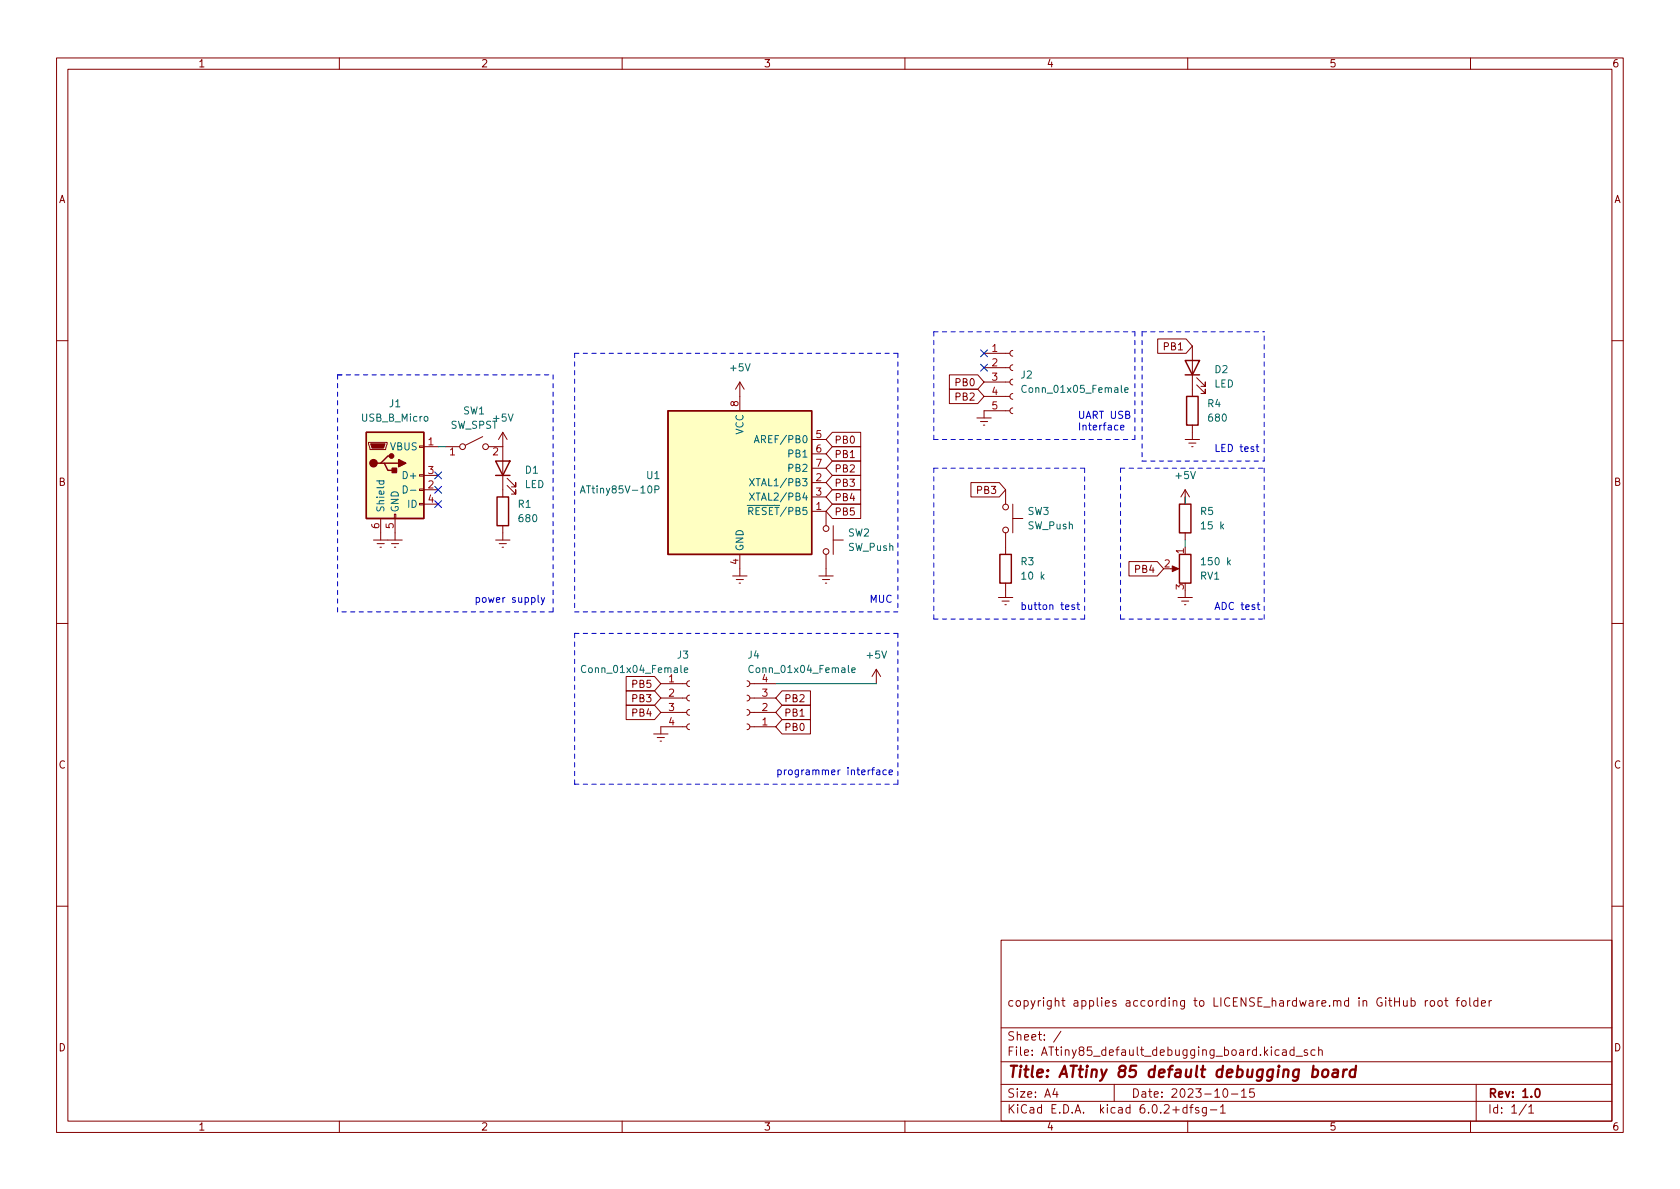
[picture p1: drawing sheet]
<svg xmlns="http://www.w3.org/2000/svg" width="297mm" height="210mm" viewBox="0 0 297 210" stroke-linecap="round" stroke-linejoin="round" font-family="sans-serif">
<g fill="none" stroke="#840000" stroke-width=".18">
<path d="M10 10.2h277v190.1h-277zM12 12.2h273v186.1h-273zM60 10.2v2M110 10.2v2M160 10.2v2M210 10.2v2M260 10.2v2M204.7 59.9h5l1.1 1.3-1.1 1.3h-5zM10 60.2h2M65.2 78.2h3.3v.3l-.3 1h-2.8zM74.2 78.9h.7v.2h-.7zM74.9 79h2.6"/>
<path d="M78.7 79h2.6M85.3 77.2l-3 1.5M86.4 79h2.5M88.9 76.4l-.8 1.3M88.9 76.4v11.5M88.9 76.4l.8 1.3M130.8 67.6v5M130.8 67.6l-.8 1.2M130.8 67.6l.8 1.2M143.5 77.7h2.5M147.2 79h5v2.5h-5l-1.2-1.2zM147.2 76.4h5v2.6h-5l-1.2-1.3z"/>
<path d="M167.9 68.8h5l1.1 1.3-1.1 1.3h-5zM167.9 66.3h5l1.1 1.3-1.1 1.2h-5zM172.7 73.9h2.6M173.4 74.5h1.2M173.9 75.2h.2M174 70.1h4.6M174 67.6h4.6M174 65h4.6M174 62.5h4.6M178.6 72.6h-4.6v1.3M179.1 72.1l-.4 .2-.1 .3 .1 .4 .4 .1M179.1 69.6l-.4 .1-.1 .4 .1 .4 .4 .1"/>
<path d="M179.1 67.1l-.4 .1-.1 .4 .1 .3 .4 .2M179.1 64.5l-.4 .2-.1 .3 .1 .4 .4 .1M179.1 62l-.4 .1-.1 .4 .1 .3 .4 .2M209.5 77.7h2.6M210.2 78.4h1.3M210.7 79h.2M210.8 61.2v8.9M210.8 75.2v2.5M211.6 68.1l1.5 1.5v-.8v.8h-.8M211.6 66.8l1.5 1.5v-.7v.7h-.8M285 60.2h2M66 95.5h5.1"/>
<path d="M66.7 96.1h1.2M67.2 96.8h.2M67.3 91.7v3.8M69.2 96.1h1.3M69.7 90.9h.3v.8h-.3zM69.7 96.8h.3M69.8 91.7v3.8M74.2 89h.7v.3h-.7zM74.2 86.5h.7v.2h-.7zM74.2 83.9h.7v.3h-.7zM74.9 86.6h2.6M74.9 84.1h2.6"/>
<path d="M74.9 89.1h2.6M87.6 95.5h2.6M88.3 96.1h1.2M88.8 96.8h.2M88.9 93v2.5M89.7 85.8l1.5 1.6v-.8v.8h-.8M89.7 84.6l1.5 1.5v-.8v.8h-.8M130.8 98v3.8M143.5 90.4h2.5M143.5 85.3h2.5M143.5 87.9h2.5M143.5 80.3h2.5"/>
<path d="M143.5 82.8h2.5M146 90.4v2.6M146 98v3.8M147.2 81.5h5v2.6h-5l-1.2-1.3zM147.2 86.6h5v2.5h-5l-1.2-1.2zM147.2 89.1h5v2.6h-5l-1.2-1.3zM147.2 84.1h5v2.5h-5l-1.2-1.3zM147.3 95.5h1.8M147.3 93v5M171.7 85.3h5l1.1 1.3-1.1 1.3h-5zM177.8 86.6v2.5M177.8 94.2v3.8"/>
<path d="M179.1 91.7h1.7M179.1 89.1v5.1M199.6 99.3h5l1.1 1.3-1.1 1.2h-5zM209.5 86.6v2.5M209.5 94.2v1.3M209.5 86.6l-.7 1.3M209.5 86.6l.8 1.3M10 110.2h2M110.7 119.6h5l1.1 1.3-1.1 1.3h-5zM129.5 101.8h2.6M130.2 102.5h1.2M130.7 103.1h.2"/>
<path d="M144.8 101.8h2.5M145.4 102.5h1.3M145.9 103.1h.3M154.9 118.4l-.7 1.2M154.9 118.4v2.5M154.9 118.4l.8 1.2M176.5 105.7h2.6M177.2 106.3h1.2M177.7 106.9h.2M177.8 103.1v2.6M207 100.6h1M208.3 105.7h2.5"/>
<path d="M208.9 106.3h1.3M209.4 106.9h.3M209.5 104.4v1.3M285 110.2h2M110.7 124.7h5l1.1 1.3-1.1 1.2h-5zM110.7 122.2h5l1.1 1.2-1.1 1.3h-5zM115.6 129.8h2.5M116.2 130.4h1.3M116.7 131.1h.3M116.8 126h4.6M116.8 123.4h4.6M116.8 120.9h4.6"/>
<path d="M121.4 128.5h-4.6v1.3M121.9 128l-.3 .2-.2 .3 .2 .4 .3 .1M121.9 125.5l-.3 .1-.2 .4 .2 .3 .3 .2M121.9 122.9l-.3 .2-.2 .3 .2 .4 .3 .1M121.9 120.4l-.3 .1-.2 .4 .2 .4 .3 .1M132.1 120.4l.3 .1 .2 .4-.2 .4-.3 .1M132.1 122.9l.3 .2 .2 .3-.2 .4-.3 .1M132.1 125.5l.3 .1 .2 .4-.2 .3-.3 .2M132.1 128l.3 .2 .2 .3-.2 .4-.3 .1M132.6 128.5h4.6M132.6 126h4.6M132.6 123.4h4.6"/>
<path d="M132.6 120.9h4.6M138.3 122.2h5v2.5h-5l-1.1-1.3zM138.3 127.2h5v2.6h-5l-1.1-1.3zM138.3 124.7h5v2.5h-5l-1.1-1.2zM10 160.2h2M177 166.3h108v32h-108zM248.1 176.9l.1 1h.4l.2-.1M248.8 176.9v1M249.5 177l.4-.1 .3 .3v.4l-.1 .3h-.6M249.5 176.4v1.5M252 176.9v1M252.4 176.9l-.3 .1-.1 .2"/>
<path d="M253 177l.4-.1 .2 .3v.4l-.2 .3h-.4l-.1-.3v-.4zM254.4 177l.3-.1 .3 .3v.4l-.3 .3h-.3l-.2-.3v-.4zM255.4 176.9h.6M255.7 176.4v1.3l.3 .2M257.4 176.9h.6M258 176.4l-.4 .2v1.3M258.5 177.1l.2-.2 .4 .2 .1 .5-.1 .3h-.4l-.2-.1zM259.9 176.4v1.3l.2 .2M261.3 177l-.4-.1-.3 .3v.4l.1 .3h.6M261.3 176.4v1.5M261.9 177.4l.7-.1v-.3l-.4-.1-.3 .2 .1 .8h.6M263.3 176.9v1"/>
<path d="M263.7 176.9l-.3 .1-.1 .2M285 160.2h2M60 198.3v2M110 198.3v2M160 198.3v2M177 194.8h108M177 191.8h108M177 187.8h108M177 181.8h108M186.5 192.5l-.4 1h1M186.9 193v1M187.6 182.4l-1.3 1.9"/>
<path d="M197 191.8v3M209.9 195.9l-.5-.1-.3 .3v.4l.2 .3h.6M209.9 195.3v1.5M210 198.3v2M210.4 195.8h.5M210.9 195.3l-.3 .2v1.3M211.9 195.9l-.3-.1-.2 .2v.3l.5 .1v.4h-.5M213.3 195.8v1.2l-.3 .3h-.4M213.3 195.9l-.4-.1-.3 .3v.4l.1 .3h.6M214 196.3h1.1M215.8 195.8l.4-.5v1.5M215.8 196.8h.8"/>
<path d="M216.4 192.6l.2-.1a.81 .81 0 0 1 .6 .7 .81 .81 0 0 1-.3 .8h-.2a.81 .81 0 0 1-.6-.6 .81 .81 0 0 1 .3-.8zM217.7 193.5h1.2M219.5 193l.4-.5v1.5M219.5 194h.9M221.7 192.5h-.7l-.1 .7 .2-.1 .5 .1 .2 .2-.1 .5-.2 .1-.6-.1M226.1 185.7l-.4-.1-.3 .3v.4l.2 .3h.5M226.8 185.7h.6v.9M227.4 186l-.5 .1a.29 .29 0 0 0-.2 .2 .29 .29 0 0 0 .2 .3h.5M228.8 185.7l-.4-.1-.3 .3v.4l.1 .3h.6M228.8 185.1v1.5M229.1 186.8h1.2M231.1 185.7l-.3-.1-.2 .2v.3l.5 .1v.4h-.5"/>
<path d="M232.5 185.7l-.4-.1-.3 .3v.4l.1 .3h.6M233.1 185.8l.3-.2 .3 .1 .1 .9M233.1 185.1v1.5M260 198.3v2M261 191.8v6.5M269.9 195.3l-1.3 1.9M270.3 195.8l.4-.5v1.5M270.3 196.8h.9"/>
<circle cx="81.8" cy="79" r=".51"/>
<circle cx="85.9" cy="79" r=".51"/>
<circle cx="146.1" cy="93.5" r=".51"/>
<circle cx="146.1" cy="97.5" r=".51"/>
<circle cx="177.8" cy="93.7" r=".51"/>
<circle cx="177.8" cy="89.7" r=".51"/>
</g>
<path d="M271.6 192.6l.2-.1a.82 .82 0 0 1 .6 .7 .82 .82 0 0 1-.3 .8h-.2a.81 .81 0 0 1-.6-.6 .81 .81 0 0 1 .3-.8z" fill="none" stroke="#840000" stroke-width=".3"/>
<path d="M232.1 189.2l.2-.1 .6 .1 .2 .3-.1 .6a.66 .66 0 0 1-1 .3M233.9 189.3a.52 .52 0 0 1 .6-.2 .52 .52 0 0 1 .4 .4l-.1 .6a.55 .55 0 0 1-.5 .4 .55 .55 0 0 1-.5-.4zM235.8 189.2l.2-.1 .5 .1v1.3M236.6 189.6l-.7 .1a.4 .4 0 0 0-.3 .3 .4 .4 0 0 0 .2 .5l.7-.1M237.6 189.1l-.2 1.4M238.2 189.1l-.4 .1-.3 .3M239.7 189.2a.66 .66 0 0 0-1 .3l-.1 .6 .2 .3 .1 .1 .6-.1M239.8 188.5l-.3 2" fill="none" stroke="#840000" stroke-width=".4"/>
<g fill="none" stroke="#840000" stroke-width=".25">
<path d="M64.8 76.4h10.1v15.3h-10.1zM118.1 72.6h25.4v25.4h-25.4zM209.5 63.7h2.6l-1.3 2.6zM209.5 66.3h2.6M209.8 70.1h2v5.1h-2zM67.3 81.9h.6l.7 1.3h1.2M67.9 81.9h2.6M69.2 80.6h-.6l-1.3 1.3h-.6M87.6 81.5h2.6l-1.3 2.6zM87.6 84.1h2.6M87.9 87.9h2v5.1h-2zM176.8 98h2v5.1h-2z"/>
<path d="M208.5 89.1h2.1v5.1h-2.1zM208.5 98h2.1v5.1h-2.1z"/>
</g>
<g fill="#ffffc2" stroke="#ffffc2" stroke-width=".18">
<path d="M118.1 72.6h25.4v25.4h-25.4z"/>
<path d="M64.8 76.4h10.1v15.3h-10.1z"/>
</g>
<g fill="none" stroke="#006464" stroke-width=".18">
<path d="M133.4 78.3l.4-1.3 .4 1.3M133.5 77.9h.6M181.4 68.3a.6 .6 0 0 0-.8 .4 .6 .6 0 0 0 .6 .7l.2-.1M198.9 69l.6-.1-.1-.3h-.4l-.1 .1v.6h.5M66.6 85h1.3M67.1 85l-.1 .4 .3 .2 .5-.1v-.5M71.3 85.9a.64 .64 0 0 1 .7 .6 .64 .64 0 0 1-.7 .7zM72.6 86.7h.9M102.6 87.2l.4-1.3 .5 1.3M102.7 86.8h.6M115.8 86.6l.6-.1 .1-.2v-.3l-.7-.1v1.3M132.5 84.6l.9 1.3"/>
<path d="M132.5 87.2l.9 1.3M133.4 84.6l-.9 1.3M133.4 87.2l-.9 1.3M103.6 117.8a.6 .6 0 0 0-.9 .4 .6 .6 0 0 0 .6 .7l.3-.1M121 118.5l.6-.1-.1-.3h-.3l-.2 .2 .1 .6h.4M133.2 117.8a.6 .6 0 0 0-.8 .4 .6 .6 0 0 0 .5 .7l.3-.1M150.6 118.5l.6-.1-.1-.3h-.3l-.2 .2 .1 .6h.4"/>
</g>
<g fill="#840000" stroke="#840000" stroke-width=".25">
<path d="M70.5 81.3l1.3 .6-1.3 .6z"/>
<path d="M69.3 82.8h.8v.8h-.8z"/>
<circle cx="66" cy="81.9" r=".63"/>
<circle cx="69.2" cy="80.6" r=".38"/>
</g>
<g fill="#840000" stroke="#840000" stroke-width=".18">
<path d="M65.5 78.5h2.6l-.3 .7h-2z"/>
<path d="M207.3 100.1l1.1 .5-1.1 .5z"/>
</g>
<g fill="none" stroke="#0000c2" stroke-width=".18">
<path d="M198.1 75.6l.6-.1v-.2l-.4-.1-.2 .2 .1 .6h.5M222.1 79h.5M222.3 78.6v1.1l.3 .1M95.1 105.2v1.1l.2 .2M95.7 105.7l.3 .8M96.3 105.7l-.4 1.1-.2 .1M190 107l-.3-.1-.2 .2v.2l.5 .1v.3h-.5M190.4 106.9h.5M190.6 106.5v1.1l.3 .2M222.3 106.9h.4M222.4 106.5v1.1l.3 .2M155 136.2h.5l.1 .8"/>
<path d="M155.6 136.5h-.5l-.1 .2 .1 .3 .5-.1M156.7 136.2h-.4l-.2 .2 .1 .5h.5M157.2 136.6l.6-.1-.1-.3h-.3l-.2 .1 .1 .6h.4"/>
</g>
<g fill="none" stroke="#0000c2" stroke-width=".18" stroke-dasharray=".8 .8">
<path d="M165.1 58.7h35.6M200.7 58.7v19M201.9 58.7h21.6M201.9 58.7v22.8M59.7 66.3h1.3M59.7 66.3h38.1M97.8 66.3v41.9M101.6 62.5v45.7M101.6 62.5h57.1M158.7 62.5v45.7M165.1 77.7v-19M165.1 77.7h35.6"/>
<path d="M165.1 82.8v26.7M165.1 82.8h26.7M191.8 82.8v26.7M198.1 82.8h25.4M198.1 82.8v26.7M201.9 81.5h21.6M223.5 81.5v-22.8M59.7 108.2v-41.9M97.8 108.2h-38.1M101.6 112h.1M101.6 112h57.1M158.7 112v26.7"/>
<path d="M158.7 108.2h-57.1M191.8 109.5h-26.7M198.1 109.5h25.4M223.5 109.5v-26.7M101.6 138.7v-26.7M158.7 138.7h-57.1"/>
</g>
<path d="M77.5 79h1.2M209.5 87.9v1.2M209.5 95.5v1.3M137.2 120.9h17.7" fill="none" stroke="#009600" stroke-width=".18"/>
<path d="M173.4 61.9l1.2 1.2M173.4 64.4l1.2 1.2M174.6 61.9l-1.2 1.2M174.6 64.4l-1.2 1.2M76.9 83.5l1.2 1.2M76.9 86l1.2 1.2M76.9 88.5l1.2 1.3M78.1 83.5l-1.2 1.2M78.1 86l-1.2 1.2M78.1 88.5l-1.2 1.3" fill="none" stroke="#000084" stroke-width=".18"/>
<text font-size="2.8" fill="#840000" x="178" y="190.6">Title: ATtiny 85 default debugging board</text>
<g font-size="2.1" fill="#840000">
<text x="178" y="178">copyright applies according to LICENSE_hardware.md in GitHub root folder</text>
<text x="178" y="184">Sheet: /</text>
<text x="178" y="186.7">File: ATtiny85_default_debugging_board.kicad_sch</text>
<text x="178" y="196.9">KiCad E.D.A. kicad 6.0.2+dfsg-1</text>
<text x="178" y="194.1">Size: A4</text>
<text x="200" y="194.1">Date: 2023-10-15</text>
<text x="263" y="194.1">Rev: 1.0</text>
<text x="263" y="196.9">Id: 1/1</text>
</g>
<g font-size="1.8" fill="#840000">
<text x="35" y="11.9">1</text>
<text x="85" y="11.9">2</text>
<text x="135" y="11.9">3</text>
<text x="185" y="11.9">4</text>
<text x="235" y="11.9">5</text>
<text x="285" y="11.9">6</text>
<text x="10.3" y="35.9">A</text>
<text x="285.3" y="35.9">A</text>
<text x="206" y="61.9">PB1</text>
<text x="169.1" y="70.8">PB2</text>
<text x="169.1" y="68.3">PB0</text>
<text x="147.5" y="81">PB1</text>
<text x="147.5" y="83.5">PB2</text>
<text x="147.5" y="78.4">PB0</text>
<text x="10.3" y="85.9">B</text>
<text x="147.5" y="88.6">PB4</text>
<text x="147.5" y="86.1">PB3</text>
<text x="172.9" y="87.3">PB3</text>
<text x="285.3" y="85.9">B</text>
<text x="147.5" y="91.1">PB5</text>
<text x="200.9" y="101.3">PB4</text>
<text x="112" y="121.6">PB5</text>
<text x="112" y="124.2">PB3</text>
<text x="138.6" y="124.2">PB2</text>
<text x="112" y="126.7">PB4</text>
<text x="138.6" y="129.2">PB0</text>
<text x="138.6" y="126.7">PB1</text>
<text x="10.3" y="135.9">C</text>
<text x="285.3" y="135.9">C</text>
<text x="10.3" y="185.9">D</text>
<text x="285.3" y="185.9">D</text>
<text x="35" y="199.9">1</text>
<text x="85" y="199.9">2</text>
<text x="135" y="199.9">3</text>
<text x="185" y="199.9">4</text>
<text x="235" y="199.9">5</text>
<text x="285" y="199.9">6</text>
</g>
<g font-size="1.8" fill="#006464">
<text x="129.2" y="65.7">+5V</text>
<text x="214.8" y="66">D2</text>
<text x="180.5" y="66.9">J2</text>
<text x="181.3" y="69.5">Conn_01x05_Female</text>
<text x="214.7" y="68.5">LED</text>
<text x="64" y="74.5">USB_B_Micro</text>
<text x="68.9" y="72">J1</text>
<text x="79.6" y="75.8">SW_SPST</text>
<text x="81.9" y="73.3">SW1</text>
<text x="87.3" y="74.5">+5V</text>
<text x="131.4" y="76.9" transform="rotate(-90 131.4 76.9)">VCC</text>
<text x="213.5" y="72">R4</text>
<text x="213.8" y="74.5">680</text>
<text x="69" y="79.6">VBUS</text>
<text x="92.9" y="83.8">D1</text>
<text x="134.3" y="78.4">AREF/PB0</text>
<text x="139.6" y="80.9">PB1</text>
<text x="139.6" y="83.4">PB2</text>
<text x="71.6" y="84.7">D+</text>
<text x="72.1" y="89.8">ID</text>
<text x="91.6" y="89.8">R1</text>
<text x="92.7" y="86.3">LED</text>
<text x="103.4" y="87.2">ATtiny85V-10P</text>
<text x="114.4" y="84.7">U1</text>
<text x="133.5" y="86">XTAL1/PB3</text>
<text x="133.5" y="88.5">XTAL2/PB4</text>
<text x="208" y="84.7">+5V</text>
<text x="67.9" y="90.7" transform="rotate(-90 67.9 90.7)">Shield</text>
<text x="70.5" y="90.7" transform="rotate(-90 70.5 90.7)">GND</text>
<text x="91.9" y="92.3">680</text>
<text x="131.8" y="91.1">~{RESET}/PB5</text>
<text x="150" y="94.9">SW2</text>
<text x="181.7" y="91.1">SW3</text>
<text x="181.7" y="93.6">SW_Push</text>
<text x="212.3" y="91.1">R5</text>
<text x="212.7" y="93.6">15 k</text>
<text x="131.4" y="97.5" transform="rotate(-90 131.4 97.5)">GND</text>
<text x="150" y="97.4">SW_Push</text>
<text x="180.5" y="99.9">R3</text>
<text x="212.8" y="99.9">150 k</text>
<text x="180.9" y="102.5">10 k</text>
<text x="212.2" y="102.5">RV1</text>
<text x="103.4" y="119">Conn_01x04_Female</text>
<text x="119.8" y="116.5">J3</text>
<text x="132.3" y="116.5">J4</text>
<text x="133.1" y="119">Conn_01x04_Female</text>
<text x="153.3" y="116.5">+5V</text>
</g>
<g font-size="1.8" fill="#a90000">
<text x="175.4" y="62.2">1</text>
<text x="175.4" y="64.8">2</text>
<text x="130.6" y="71.9" transform="rotate(-90 130.6 71.9)">8</text>
<text x="175.4" y="67.3">3</text>
<text x="175.4" y="69.8">4</text>
<text x="144.3" y="77.5">5</text>
<text x="175.4" y="72.4">5</text>
<text x="75.7" y="78.7">1</text>
<text x="75.7" y="83.8">3</text>
<text x="79.5" y="80.5">1</text>
<text x="87.1" y="80.5">2</text>
<text x="144.3" y="80">6</text>
<text x="144.3" y="82.5">7</text>
<text x="75.7" y="86.4">2</text>
<text x="75.7" y="88.9">4</text>
<text x="144.3" y="85.1">2</text>
<text x="144.3" y="87.6">3</text>
<text x="67.1" y="93.5" transform="rotate(-90 67.1 93.5)">6</text>
<text x="69.6" y="93.5" transform="rotate(-90 69.6 93.5)">5</text>
<text x="144.3" y="90.2">1</text>
<text x="130.6" y="99.8" transform="rotate(-90 130.6 99.8)">4</text>
<text x="205.9" y="100.3">2</text>
<text x="209.3" y="97.9" transform="rotate(-90 209.3 97.9)">1</text>
<text x="209.3" y="104.2" transform="rotate(-90 209.3 104.2)">3</text>
<text x="118.3" y="120.6">1</text>
<text x="118.3" y="123.2">2</text>
<text x="118.3" y="125.7">3</text>
<text x="134.8" y="125.7">2</text>
<text x="134.8" y="123.2">3</text>
<text x="134.8" y="120.6">4</text>
<text x="118.3" y="128.3">4</text>
<text x="134.8" y="128.3">1</text>
</g>
<g font-size="1.8" fill="#0000c2">
<text x="190.5" y="74.1">UART USB</text>
<text x="190.5" y="76.1">Interface</text>
<text x="214.6" y="79.9">LED test</text>
<text x="83.8" y="106.6">power supply</text>
<text x="153.7" y="106.6">MUC</text>
<text x="180.3" y="107.8">button test</text>
<text x="214.6" y="107.8">ADC test</text>
<text x="137.2" y="137.1">programmer interface</text>
</g>
</svg>
